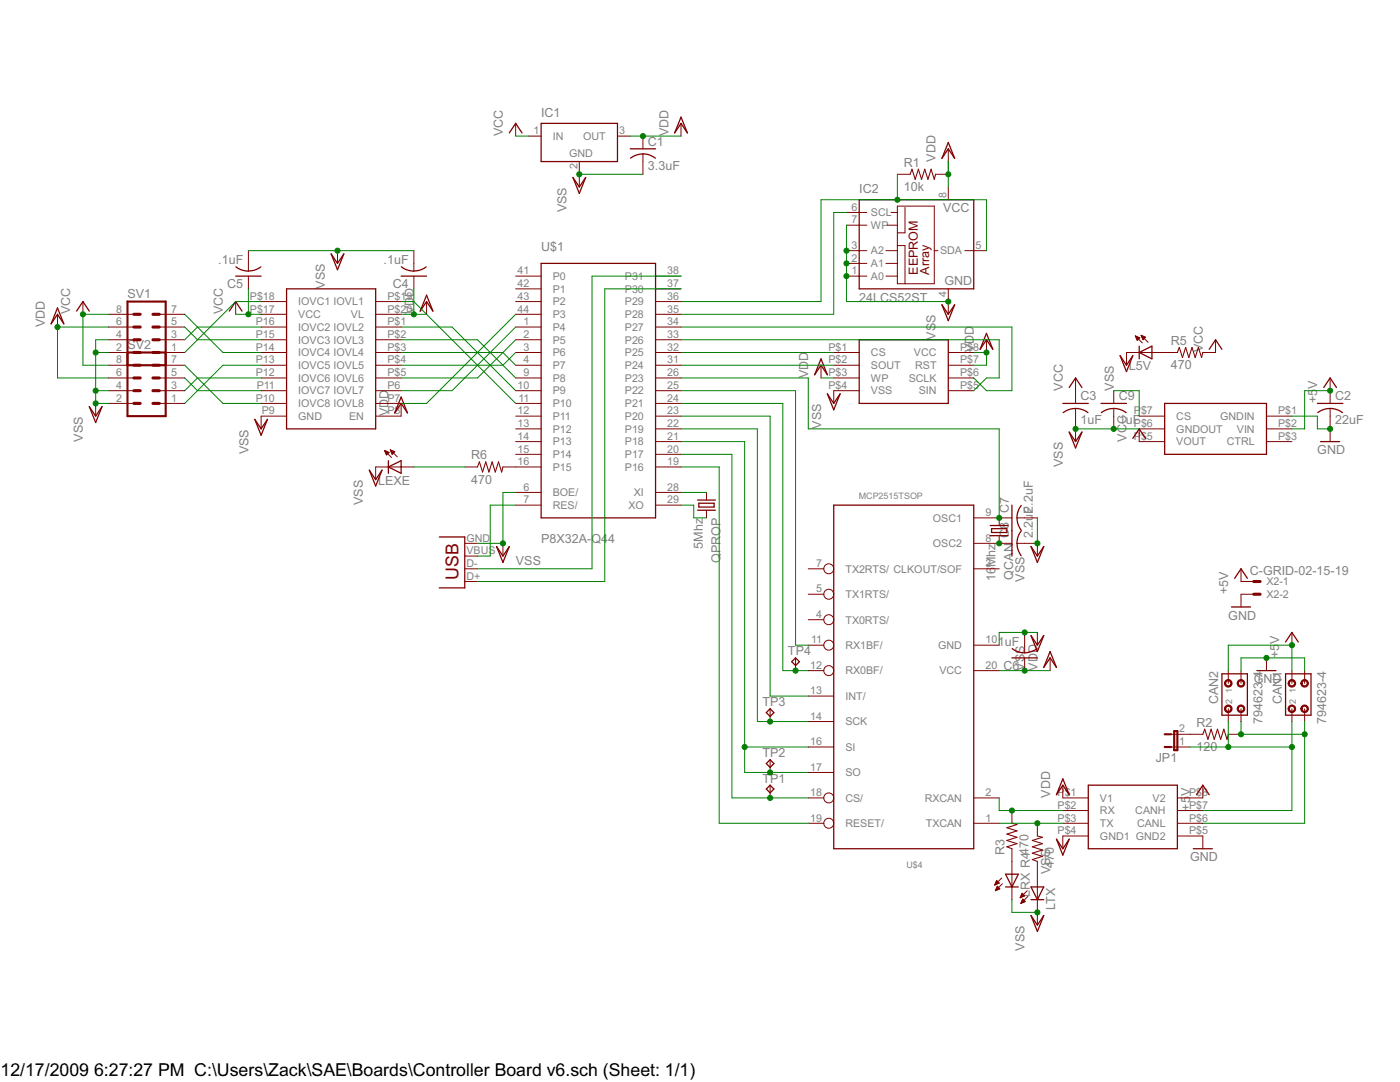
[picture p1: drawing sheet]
<svg xmlns="http://www.w3.org/2000/svg" width="279mm" height="216mm" viewBox="0 0 279 216" stroke-linecap="round" stroke-linejoin="round" font-family="sans-serif">
<g fill="#800000" stroke="#800000" stroke-width=".2">
<path d="M102.9 55.1h5.1z"/>
<path d="M102.9 57.6h5.1z"/>
<path d="M102.9 60.2h5.1z"/>
<path d="M102.9 62.7h5.1z"/>
<path d="M102.9 65.3h5.1z"/>
<path d="M102.9 67.8h5.1z"/>
<path d="M102.9 70.3h5.1z"/>
<path d="M102.9 72.9h5.1z"/>
<path d="M102.9 75.4h5.1z"/>
<path d="M102.9 78h5.1z"/>
<path d="M102.9 80.5h5.1z"/>
<path d="M102.9 83h5.1z"/>
<path d="M102.9 85.6h5.1z"/>
<path d="M102.9 88.1h5.1z"/>
<path d="M102.9 90.7h5.1z"/>
<path d="M102.9 93.2h5.1z"/>
<path d="M130.8 93.2h5.1z"/>
<path d="M130.8 90.7h5.1z"/>
<path d="M130.8 88.1h5.1z"/>
<path d="M130.8 85.6h5.1z"/>
<path d="M130.8 83h5.1z"/>
<path d="M130.8 80.5h5.1z"/>
<path d="M130.8 78h5.1z"/>
<path d="M130.8 75.4h5.1z"/>
<path d="M130.8 72.9h5.1z"/>
<path d="M130.8 70.3h5.1z"/>
<path d="M130.8 67.8h5.1z"/>
<path d="M130.8 65.3h5.1z"/>
<path d="M130.8 62.7h5.1z"/>
<path d="M130.8 60.2h5.1z"/>
<path d="M130.8 57.6h5.1z"/>
<path d="M130.8 55.1h5.1z"/>
<path d="M102.9 98.3h5.1z"/>
<path d="M102.9 100.8h5.1z"/>
<path d="M130.8 98.3h5.1z"/>
<path d="M130.8 100.8h5.1z"/>
<path d="M105.5 27.2h2.5z"/>
<path d="M123.2 27.2h2.6z"/>
<path d="M115.6 32.2v2.6z"/>
<path d="M141 101.8v1.5z"/>
<path d="M141 98.3v1.5z"/>
<path d="M115.6 34.8v2.5z"/>
<path d="M102.9 24.6v2.6z"/>
<path d="M135.9 24.6v2.6z"/>
<path d="M128.3 30.7v1.5z"/>
<path d="M128.3 27.2v2.5z"/>
<path d="M128.3 32.2v2.6z"/>
<path d="M189.3 37.3v2.6z"/>
<path d="M189.3 57.6v2.6z"/>
<path d="M168.9 42.4h2.6z"/>
<path d="M194.3 50h2.6z"/>
<path d="M168.9 55.1h2.6z"/>
<path d="M168.9 52.6h2.6z"/>
<path d="M168.9 50h2.6z"/>
<path d="M168.9 44.9h2.6z"/>
<path d="M179.1 41.1h7.4z"/>
<path d="M186.5 41.1v8.9z"/>
<path d="M186.5 50v6.6z"/>
<path d="M180.6 56.6h5.9z"/>
<path d="M179.1 56.6h1.5z"/>
<path d="M179.1 55.1v1.5z"/>
<path d="M179.1 52.6v2.5z"/>
<path d="M179.1 50v2.6z"/>
<path d="M179.1 49v1z"/>
<path d="M179.1 46.5v2.5z"/>
<path d="M179.1 44.9v1.6z"/>
<path d="M179.1 42.4v2.5z"/>
<path d="M179.1 41.1v1.3z"/>
<path d="M176.8 50h2.3z"/>
<path d="M176.8 52.6h2.3z"/>
<path d="M176.8 55.1h2.3z"/>
<path d="M171.5 50h1.5z"/>
<path d="M171.5 52.6h1.5z"/>
<path d="M171.5 55.1h1.5z"/>
<path d="M171.5 42.4h1.5z"/>
<path d="M192.6 50h1.7z"/>
<path d="M186.5 50h.7z"/>
<path d="M180.6 41.4v5.1z"/>
<path d="M180.6 49v7.6z"/>
<path d="M171.5 44.9h1.5z"/>
<path d="M177.1 44.9h2z"/>
<path d="M179.1 46.5h1.5z"/>
<path d="M177.8 42.4h1.3z"/>
<path d="M179.1 49h1.5z"/>
<path d="M189.3 60.2v2.5z"/>
<path d="M189.3 29.7v2.5z"/>
<path d="M186.7 34.8h2.6z"/>
<path d="M179.1 34.8h2.5z"/>
<path d="M92.8 116h2.5z"/>
<path d="M92.8 113.5h2.5z"/>
<path d="M92.8 111h2.5z"/>
<path d="M92.8 108.4h2.5z"/>
<path d="M100.4 108.4v2.6z"/>
<path d="M257.8 133.8v2.6z"/>
<path d="M257.8 141.4v2.6z"/>
<path d="M260.4 133.8v2.6z"/>
<path d="M260.4 141.4v2.6z"/>
<path d="M245.1 133.8v2.6z"/>
<path d="M245.1 141.4v2.6z"/>
<path d="M247.7 133.8v2.6z"/>
<path d="M247.7 141.4v2.6z"/>
<path d="M252.8 83h5z"/>
<path d="M252.8 85.6h5z"/>
<path d="M252.8 88.1h5z"/>
<path d="M227.4 88.1h5z"/>
<path d="M227.4 85.6h5z"/>
<path d="M227.4 83h5z"/>
<path d="M212.1 159.2h5.1z"/>
<path d="M212.1 161.7h5.1z"/>
<path d="M212.1 164.3h5.1z"/>
<path d="M212.1 166.8h5.1z"/>
<path d="M235 166.8h5.1z"/>
<path d="M235 164.3h5.1z"/>
<path d="M235 161.7h5.1z"/>
<path d="M235 159.2h5.1z"/>
<path d="M161.3 164.3h3.1z"/>
<path d="M161.3 159.2h3.1z"/>
<path d="M161.3 154.1h5.1z"/>
<path d="M161.3 149.1h5.1z"/>
<path d="M161.3 144h5.1z"/>
<path d="M161.3 138.9h5.1z"/>
<path d="M161.3 133.8h3.1z"/>
<path d="M161.3 128.7h3.1z"/>
<path d="M161.3 123.7h3.1z"/>
<path d="M194.3 133.8h5.1z"/>
<path d="M194.3 128.7h5.1z"/>
<path d="M194.3 164.3h5.1z"/>
<path d="M194.3 159.2h5.1z"/>
<path d="M194.3 103.3h5.1z"/>
<path d="M194.3 108.4h5.1z"/>
<path d="M194.3 113.5h5.1z"/>
<path d="M161.3 118.6h3.1z"/>
<path d="M161.3 113.5h3.1z"/>
<path d="M166.4 70.3h5.1z"/>
<path d="M166.4 72.9h5.1z"/>
<path d="M166.4 75.4h5.1z"/>
<path d="M166.4 78h5.1z"/>
<path d="M189.3 78h5z"/>
<path d="M189.3 75.4h5z"/>
<path d="M189.3 72.9h5z"/>
<path d="M189.3 70.3h5z"/>
<path d="M196.9 67.8v2.5z"/>
<path d="M166.4 78v2.5z"/>
<path d="M163.9 72.9v2.5z"/>
<path d="M265.5 81.5v1.5z"/>
<path d="M265.5 78v2.5z"/>
<path d="M265.5 83v2.6z"/>
<path d="M214.7 81.5v1.5z"/>
<path d="M214.7 78v2.5z"/>
<path d="M214.7 83v2.6z"/>
<path d="M214.7 75.4v2.6z"/>
<path d="M214.7 85.6v2.5z"/>
<path d="M199.4 106.9v1.5z"/>
<path d="M199.4 103.3v1.6z"/>
<path d="M212.1 166.8v2.6z"/>
<path d="M212.1 156.7v2.5z"/>
<path d="M240.1 166.8v2.6z"/>
<path d="M240.1 156.7v2.5z"/>
<path d="M257.8 126.2v2.5z"/>
<path d="M252.8 131.3v2.5z"/>
<path d="M265.5 85.6v2.5z"/>
<path d="M265.5 75.4v2.6z"/>
<path d="M245.1 146.5h2.6z"/>
<path d="M237.5 146.5h2.6z"/>
<path d="M235 149.1h2.5z"/>
<path d="M233.7 149.1h1.3z"/>
<path d="M235 146.5h2.5z"/>
<path d="M233.7 146.5h1.3z"/>
<path d="M209.6 131.3v2.5z"/>
<path d="M207 126.2v2.5z"/>
<path d="M31.8 70.3h5.1z"/>
<path d="M31.8 67.8h5.1z"/>
<path d="M31.8 65.3h5.1z"/>
<path d="M21.6 70.3h5.1z"/>
<path d="M21.6 67.8h5.1z"/>
<path d="M21.6 65.3h5.1z"/>
<path d="M31.8 62.7h5.1z"/>
<path d="M21.6 62.7h5.1z"/>
<path d="M31.8 80.5h5.1z"/>
<path d="M31.8 78h5.1z"/>
<path d="M31.8 75.4h5.1z"/>
<path d="M21.6 80.5h5.1z"/>
<path d="M21.6 78h5.1z"/>
<path d="M21.6 75.4h5.1z"/>
<path d="M31.8 72.9h5.1z"/>
<path d="M21.6 72.9h5.1z"/>
<path d="M19.1 80.5v2.5z"/>
<path d="M16.6 60.2v2.5z"/>
<path d="M11.5 62.7v2.6z"/>
<path d="M247.7 118.6h2.5z"/>
<path d="M247.7 116h2.5z"/>
<path d="M247.7 113.5v2.5z"/>
<path d="M247.7 118.6v2.5z"/>
<path d="M153.7 156.7v2.5z"/>
<path d="M153.7 151.6v2.5z"/>
<path d="M153.7 141.4v2.6z"/>
<path d="M158.8 131.3v2.5z"/>
<path d="M75 60.2h5.1z"/>
<path d="M75 62.7h5.1z"/>
<path d="M75 65.3h5.1z"/>
<path d="M75 67.8h5.1z"/>
<path d="M75 70.3h5.1z"/>
<path d="M75 72.9h5.1z"/>
<path d="M75 75.4h5.1z"/>
<path d="M75 78h5.1z"/>
<path d="M75 80.5h5.1z"/>
<path d="M75 83h5.1z"/>
<path d="M52.1 83h5.1z"/>
<path d="M52.1 80.5h5.1z"/>
<path d="M52.1 78h5.1z"/>
<path d="M52.1 75.4h5.1z"/>
<path d="M52.1 72.9h5.1z"/>
<path d="M52.1 70.3h5.1z"/>
<path d="M52.1 67.8h5.1z"/>
<path d="M52.1 65.3h5.1z"/>
<path d="M52.1 62.7h5.1z"/>
<path d="M52.1 60.2h5.1z"/>
<path d="M52.1 83v2.6z"/>
<path d="M85.1 60.2v2.5z"/>
<path d="M80.1 80.5v2.5z"/>
<path d="M82.6 52.6v1.5z"/>
<path d="M82.6 55.1v2.5z"/>
<path d="M82.6 50v2.6z"/>
<path d="M49.6 52.6v1.5z"/>
<path d="M49.6 55.1v2.5z"/>
<path d="M49.6 50v2.6z"/>
<path d="M67.4 50v2.6z"/>
<path d="M47 60.2v2.5z"/>
<path d="M202 177v2.5z"/>
<path d="M202 171.9v2.5z"/>
<path d="M202 174.4v2.6z"/>
<path d="M199.9 175.2l-1.4 1.4z"/>
<path d="M198.6 177.7l1.4-1.4z"/>
<path d="M198.9 175.7l-.4 .9z"/>
<path d="M198.9 175.7l.5 .5z"/>
<path d="M198.5 176.6l.9-.4z"/>
<path d="M198.6 176.5h.2z"/>
<path d="M198.6 176.3h.5z"/>
<path d="M198.7 176.2h.7z"/>
<path d="M198.7 176.1h.6z"/>
<path d="M198.8 176h.4z"/>
<path d="M198.8 175.9h.3z"/>
<path d="M199 176.8l-.4 .9z"/>
<path d="M199 176.8l.5 .6z"/>
<path d="M198.6 177.7l.9-.3z"/>
<path d="M198.7 177.7h.1z"/>
<path d="M198.7 177.5h.4z"/>
<path d="M198.8 177.4h.6z"/>
<path d="M198.8 177.3h.7z"/>
<path d="M198.9 177.2h.5z"/>
<path d="M198.9 177.1h.3z"/>
<path d="M199 177h.1z"/>
<path d="M207 179.5v2.6z"/>
<path d="M207 174.4v2.6z"/>
<path d="M207 177v2.5z"/>
<path d="M205 177.7l-1.4 1.4z"/>
<path d="M203.7 180.3l1.4-1.4z"/>
<path d="M204 178.2l-.4 .9z"/>
<path d="M204 178.2l.5 .6z"/>
<path d="M203.6 179.1l.9-.3z"/>
<path d="M203.7 179h.2z"/>
<path d="M203.7 178.9h.5z"/>
<path d="M203.8 178.8h.7z"/>
<path d="M203.8 178.6h.6z"/>
<path d="M203.9 178.5h.4z"/>
<path d="M203.9 178.4h.2z"/>
<path d="M204.1 179.4l-.4 .9z"/>
<path d="M204.1 179.4l.5 .5z"/>
<path d="M203.7 180.3l.9-.4z"/>
<path d="M203.8 180.2h.1z"/>
<path d="M203.8 180.1h.4z"/>
<path d="M203.9 180h.6z"/>
<path d="M203.9 179.9h.7z"/>
<path d="M204 179.7h.4z"/>
<path d="M204 179.6h.3z"/>
<path d="M204.1 179.5h.1z"/>
<path d="M202 161.7v2.6z"/>
<path d="M202 169.4v2.5z"/>
<path d="M207 164.3v2.5z"/>
<path d="M207 171.9v2.5z"/>
<path d="M207 182.1v2.5z"/>
<path d="M224.8 70.3h2.6z"/>
<path d="M229.9 70.3h2.5z"/>
<path d="M227.4 70.3h2.5z"/>
<path d="M227.7 66.9l1.4 1.4z"/>
<path d="M226.6 67l1.4 1.4z"/>
<path d="M227.7 66.9l.9 .4z"/>
<path d="M228.6 67.3l-.5 .5z"/>
<path d="M227.7 66.9l.4 .9z"/>
<path d="M228.1 67.7h.1z"/>
<path d="M228 67.6h.3z"/>
<path d="M228 67.5h.4z"/>
<path d="M227.9 67.4h.6z"/>
<path d="M227.9 67.2h.6z"/>
<path d="M227.8 67.1h.4z"/>
<path d="M227.8 67h.1z"/>
<path d="M226.6 67l.9 .4z"/>
<path d="M227 67.9l.5-.5z"/>
<path d="M226.6 67l.4 .9z"/>
<path d="M226.9 67.8h.1z"/>
<path d="M226.9 67.7h.3z"/>
<path d="M226.8 67.6h.5z"/>
<path d="M226.8 67.5h.6z"/>
<path d="M226.7 67.4h.7z"/>
<path d="M226.7 67.2h.4z"/>
<path d="M226.6 67.1h.2z"/>
<path d="M240.1 70.3h2.5z"/>
<path d="M232.4 70.3h2.6z"/>
<path d="M224.8 70.3v2.6z"/>
<path d="M75 93.2h2.5z"/>
<path d="M80.1 93.2h2.5z"/>
<path d="M77.5 93.2h2.6z"/>
<path d="M77.9 89.8l1.4 1.4z"/>
<path d="M76.8 89.9l1.3 1.4z"/>
<path d="M77.9 89.8l.9 .3z"/>
<path d="M78.8 90.1l-.5 .6z"/>
<path d="M77.9 89.8l.4 .9z"/>
<path d="M78.2 90.5h.2z"/>
<path d="M78.2 90.4h.3z"/>
<path d="M78.1 90.3h.6z"/>
<path d="M78.1 90.1h.7z"/>
<path d="M78 90h.5z"/>
<path d="M78 89.9h.2z"/>
<path d="M76.8 89.9l.8 .4z"/>
<path d="M77.1 90.8l.5-.5z"/>
<path d="M76.8 89.9l.3 .9z"/>
<path d="M77.1 90.6h.2z"/>
<path d="M77 90.5h.4z"/>
<path d="M77 90.4h.5z"/>
<path d="M76.9 90.3h.7z"/>
<path d="M76.9 90.1h.5z"/>
<path d="M76.8 90h.3z"/>
<path d="M100.4 93.2h2.5z"/>
<path d="M92.8 93.2h2.5z"/>
<path d="M75 93.2v2.5z"/>
<path d="M204.5 128.7v1.6z"/>
<path d="M204.5 131.3v2.5z"/>
<path d="M204.5 126.2v2.5z"/>
<path d="M203 103.3h1.5z"/>
<path d="M199.4 103.3h2.6z"/>
<path d="M204.5 103.3h2.5z"/>
<path d="M203 108.4h1.5z"/>
<path d="M199.4 108.4h2.6z"/>
<path d="M204.5 108.4h2.5z"/>
<path d="M207 108.4v2.6z"/>
<path d="M222.3 81.5v1.5z"/>
<path d="M222.3 78v2.5z"/>
<path d="M222.3 83v2.6z"/>
<path d="M227.4 85.6v2.5z"/>
<path d="M242.6 67.8v2.5z"/>
<path d="M257.2 135.9a.75 .75 0 0 1 1.2 0 .75 .75 0 0 1-.4 1.2 .75 .75 0 0 1-.9-.7h.2a.51 .51 0 0 1 .8-.5 .51 .51 0 0 1 .1 .9 .51 .51 0 0 1-.9-.3v-.1h-.2z" fill-rule="evenodd"/>
<path d="M259.8 135.9a.75 .75 0 0 1 1.2 0 .75 .75 0 0 1-.4 1.2 .75 .75 0 0 1-1-.7h.3a.51 .51 0 0 1 .7-.5 .51 .51 0 0 1 .1 .9 .51 .51 0 0 1-.8-.3v-.1h-.3z" fill-rule="evenodd"/>
<path d="M257.2 140.9a.75 .75 0 0 1 1.2 .1 .75 .75 0 0 1-.4 1.1 .75 .75 0 0 1-.9-.7h.2a.51 .51 0 0 1 .8-.4 .51 .51 0 0 1 .1 .8 .51 .51 0 0 1-.9-.2v-.2h-.2z" fill-rule="evenodd"/>
<path d="M259.8 140.9a.75 .75 0 0 1 1.2 .1 .75 .75 0 0 1-.4 1.1 .75 .75 0 0 1-1-.7h.3a.51 .51 0 0 1 .7-.4 .51 .51 0 0 1 .1 .8 .51 .51 0 0 1-.8-.2v-.2h-.3z" fill-rule="evenodd"/>
<path d="M244.5 135.9a.76 .76 0 0 1 1.3 0 .76 .76 0 0 1-.4 1.2 .76 .76 0 0 1-1-.7h.2a.51 .51 0 0 1 .8-.5 .51 .51 0 0 1 .1 .9 .51 .51 0 0 1-.9-.3v-.1h-.2z" fill-rule="evenodd"/>
<path d="M247.1 135.9a.75 .75 0 0 1 1.2 0 .75 .75 0 0 1-.4 1.2 .75 .75 0 0 1-1-.7h.3a.51 .51 0 0 1 .7-.5 .51 .51 0 0 1 .1 .9 .51 .51 0 0 1-.8-.3v-.1h-.3z" fill-rule="evenodd"/>
<path d="M244.5 140.9a.76 .76 0 0 1 1.3 .1 .76 .76 0 0 1-.4 1.2 .76 .76 0 0 1-1-.8h.2a.51 .51 0 0 1 .8-.4 .51 .51 0 0 1 .1 .8 .51 .51 0 0 1-.9-.2v-.2h-.2z" fill-rule="evenodd"/>
<path d="M247.1 140.9a.75 .75 0 0 1 1.2 .1 .75 .75 0 0 1-.4 1.1 .75 .75 0 0 1-1-.7h.3a.51 .51 0 0 1 .7-.4 .51 .51 0 0 1 .1 .8 .51 .51 0 0 1-.8-.2v-.2h-.3z" fill-rule="evenodd"/>
</g>
<g fill="#800000" stroke="#800000" stroke-width=".25">
<path d="M108 52.6v50.7z"/>
<path d="M108 103.3h22.8z"/>
<path d="M130.8 52.6v50.7z"/>
<path d="M108 52.6h22.8z"/>
<path d="M108 24.6h15.2z"/>
<path d="M123.2 24.6v7.6z"/>
<path d="M108 32.2h15.2z"/>
<path d="M108 24.6v7.6z"/>
<path d="M139.5 100.4h3z"/>
<path d="M139.5 100.4v.8z"/>
<path d="M139.5 101.2h3z"/>
<path d="M142.5 100.4v.8z"/>
<path d="M139.2 101.8h3.6z"/>
<path d="M139.2 99.8h3.6z"/>
<path d="M114.3 35.4l1.3 1.9z"/>
<path d="M116.9 35.4l-1.3 1.9z"/>
<path d="M116.9 35.4l-1.3 3.2z"/>
<path d="M114.3 35.4l1.3 3.2z"/>
<path d="M102.9 24.6l1.3 1.9z"/>
<path d="M102.9 24.6l-1.3 1.9z"/>
<path d="M135.9 24.6l1.3 1.9z"/>
<path d="M135.9 24.6l-1.3 1.9z"/>
<path d="M135.9 23.4l-1.3 3.1z"/>
<path d="M135.9 23.4l1.3 3.1z"/>
<path d="M125.8 29.7h5z"/>
<path d="M171.5 39.9h22.8z"/>
<path d="M194.3 39.9v10.1z"/>
<path d="M194.3 50v7.6z"/>
<path d="M171.5 57.6h22.8z"/>
<path d="M171.5 55.1v2.5z"/>
<path d="M171.5 52.6v2.5z"/>
<path d="M171.5 50v2.6z"/>
<path d="M171.5 44.9v5.1z"/>
<path d="M171.5 42.4v2.5z"/>
<path d="M171.5 39.9v2.5z"/>
<path d="M188 60.8l1.3 1.9z"/>
<path d="M190.5 60.8l-1.2 1.9z"/>
<path d="M190.5 60.8l-1.2 3.2z"/>
<path d="M188 60.8l1.3 3.2z"/>
<path d="M189.3 29.7l1.2 1.9z"/>
<path d="M189.3 29.7l-1.3 1.9z"/>
<path d="M189.3 28.4l-1.3 3.2z"/>
<path d="M189.3 28.4l1.2 3.2z"/>
<path d="M87.7 117.3h5.1z"/>
<path d="M92.8 107.1v10.2z"/>
<path d="M87.7 107.1h5.1z"/>
<path d="M99.1 109.1l1.3 1.9z"/>
<path d="M101.6 109.1l-1.2 1.9z"/>
<path d="M101.6 109.1l-1.2 3.1z"/>
<path d="M99.1 109.1l1.3 3.1z"/>
<path d="M256.6 134.5v8.2z"/>
<path d="M256.6 134.5h5z"/>
<path d="M261.6 134.5v8.2z"/>
<path d="M256.6 142.7h5z"/>
<path d="M243.9 134.5v8.2z"/>
<path d="M243.9 134.5h5z"/>
<path d="M248.9 134.5v8.2z"/>
<path d="M243.9 142.7h5z"/>
<path d="M252.8 80.5v10.2z"/>
<path d="M232.4 90.7h20.4z"/>
<path d="M232.4 80.5v10.2z"/>
<path d="M232.4 80.5h20.4z"/>
<path d="M217.2 156.7v12.7z"/>
<path d="M217.2 169.4h17.8z"/>
<path d="M235 156.7v12.7z"/>
<path d="M217.2 156.7h17.8z"/>
<path d="M194.3 100.8v68.6z"/>
<path d="M166.4 100.8h27.9z"/>
<path d="M166.4 100.8v68.6z"/>
<path d="M166.4 169.4h27.9z"/>
<path d="M171.5 67.8v12.7z"/>
<path d="M171.5 80.5h17.8z"/>
<path d="M189.3 67.8v12.7z"/>
<path d="M171.5 67.8h17.8z"/>
<path d="M196.9 67.8l1.2 1.9z"/>
<path d="M196.9 67.8l-1.3 1.9z"/>
<path d="M196.9 66.5l-1.3 3.2z"/>
<path d="M196.9 66.5l1.2 3.2z"/>
<path d="M165.1 78.6l1.3 1.9z"/>
<path d="M167.7 78.6l-1.3 1.9z"/>
<path d="M167.7 78.6l-1.3 3.2z"/>
<path d="M165.1 78.6l1.3 3.2z"/>
<path d="M163.9 72.9l1.2 1.9z"/>
<path d="M163.9 72.9l-1.3 1.9z"/>
<path d="M163.9 71.6l-1.3 3.2z"/>
<path d="M163.9 71.6l1.2 3.2z"/>
<path d="M262.9 80.5h5.1z"/>
<path d="M212.1 80.5h5.1z"/>
<path d="M214.7 75.4l1.2 1.9z"/>
<path d="M214.7 75.4l-1.3 1.9z"/>
<path d="M213.4 86.2l1.3 1.9z"/>
<path d="M215.9 86.2l-1.2 1.9z"/>
<path d="M215.9 86.2l-1.2 3.2z"/>
<path d="M213.4 86.2l1.3 3.2z"/>
<path d="M197.9 105.5h3z"/>
<path d="M197.9 105.5v.8z"/>
<path d="M197.9 106.3h3z"/>
<path d="M200.9 105.5v.8z"/>
<path d="M197.6 106.9h3.6z"/>
<path d="M197.6 104.9h3.6z"/>
<path d="M210.8 167.4l1.3 2z"/>
<path d="M213.4 167.4l-1.3 2z"/>
<path d="M213.4 167.4l-1.3 3.2z"/>
<path d="M210.8 167.4l1.3 3.2z"/>
<path d="M212.1 156.7l1.3 1.9z"/>
<path d="M212.1 156.7l-1.3 1.9z"/>
<path d="M212.1 155.4l-1.3 3.2z"/>
<path d="M212.1 155.4l1.3 3.2z"/>
<path d="M238.1 169.4h3.9z"/>
<path d="M240.1 156.7l1.2 1.9z"/>
<path d="M240.1 156.7l-1.3 1.9z"/>
<path d="M257.8 126.2l1.3 1.9z"/>
<path d="M257.8 126.2l-1.2 1.9z"/>
<path d="M250.8 133.8h3.9z"/>
<path d="M263.5 88.1h3.9z"/>
<path d="M265.5 75.4l1.2 1.9z"/>
<path d="M265.5 75.4l-1.3 1.9z"/>
<path d="M209.6 131.3l1.2 1.9z"/>
<path d="M209.6 131.3l-1.3 1.9z"/>
<path d="M209.6 130l-1.3 3.2z"/>
<path d="M209.6 130l1.2 3.2z"/>
<path d="M205.8 126.8l1.2 1.9z"/>
<path d="M208.3 126.8l-1.3 1.9z"/>
<path d="M208.3 126.8l-1.3 3.2z"/>
<path d="M205.8 126.8l1.2 3.2z"/>
<path d="M17.8 81.1l1.3 1.9z"/>
<path d="M20.4 81.1l-1.3 1.9z"/>
<path d="M20.4 81.1l-1.3 3.2z"/>
<path d="M17.8 81.1l1.3 3.2z"/>
<path d="M16.6 60.2l1.2 1.9z"/>
<path d="M16.6 60.2l-1.3 1.9z"/>
<path d="M11.5 62.7l1.2 1.9z"/>
<path d="M11.5 62.7l-1.3 1.9z"/>
<path d="M11.5 61.4l-1.3 3.2z"/>
<path d="M11.5 61.4l1.2 3.2z"/>
<path d="M247.7 113.5l1.2 1.9z"/>
<path d="M247.7 113.5l-1.3 1.9z"/>
<path d="M245.8 121.1h3.8z"/>
<path d="M152.9 157.4l.8-.7z"/>
<path d="M153.7 156.7l.8 .7z"/>
<path d="M154.5 157.4l-.8 .8z"/>
<path d="M152.9 157.4l.8 .8z"/>
<path d="M152.9 152.4l.8-.8z"/>
<path d="M153.7 151.6l.8 .8z"/>
<path d="M154.5 152.4l-.8 .7z"/>
<path d="M152.9 152.4l.8 .7z"/>
<path d="M152.9 142.2l.8-.8z"/>
<path d="M153.7 141.4l.8 .8z"/>
<path d="M153.7 143l.8-.8z"/>
<path d="M152.9 142.2l.8 .8z"/>
<path d="M158 132l.8-.7z"/>
<path d="M158.8 131.3l.7 .7z"/>
<path d="M158.8 132.8l.7-.8z"/>
<path d="M158 132l.8 .8z"/>
<path d="M75 57.6v28z"/>
<path d="M57.2 85.6h17.8z"/>
<path d="M57.2 57.6v28z"/>
<path d="M57.2 57.6h17.8z"/>
<path d="M50.8 83.7l1.3 1.9z"/>
<path d="M53.4 83.7l-1.3 1.9z"/>
<path d="M53.4 83.7l-1.3 3.1z"/>
<path d="M50.8 83.7l1.3 3.1z"/>
<path d="M85.1 60.2l1.3 1.9z"/>
<path d="M85.1 60.2l-1.2 1.9z"/>
<path d="M85.1 58.9l-1.2 3.2z"/>
<path d="M85.1 58.9l1.3 3.2z"/>
<path d="M80.1 80.5l1.2 1.9z"/>
<path d="M80.1 80.5l-1.3 1.9z"/>
<path d="M80.1 79.2l-1.3 3.2z"/>
<path d="M80.1 79.2l1.2 3.2z"/>
<path d="M80.1 55.1h5z"/>
<path d="M47 55.1h5.1z"/>
<path d="M66.1 50.7l1.3 1.9z"/>
<path d="M68.6 50.7l-1.2 1.9z"/>
<path d="M68.6 50.7l-1.2 3.1z"/>
<path d="M66.1 50.7l1.3 3.1z"/>
<path d="M47 60.2l1.3 1.9z"/>
<path d="M47 60.2l-1.2 1.9z"/>
<path d="M203.2 174.4l-1.2 2.6z"/>
<path d="M200.7 174.4l1.3 2.6z"/>
<path d="M202 177h1.2z"/>
<path d="M200.7 177h1.3z"/>
<path d="M202 174.4h1.2z"/>
<path d="M200.7 174.4h1.3z"/>
<path d="M208.3 177l-1.3 2.5z"/>
<path d="M205.8 177l1.2 2.5z"/>
<path d="M207 179.5h1.3z"/>
<path d="M205.8 179.5h1.2z"/>
<path d="M207 177h1.3z"/>
<path d="M205.8 177h1.2z"/>
<path d="M205.8 182.7l1.2 1.9z"/>
<path d="M208.3 182.7l-1.3 1.9z"/>
<path d="M208.3 182.7l-1.3 3.2z"/>
<path d="M205.8 182.7l1.2 3.2z"/>
<path d="M227.4 70.3l2.5 1.3z"/>
<path d="M227.4 70.3l2.5-1.2z"/>
<path d="M227.4 70.3v1.3z"/>
<path d="M227.4 69.1v1.2z"/>
<path d="M229.9 70.3v1.3z"/>
<path d="M229.9 69.1v1.2z"/>
<path d="M223.5 71l1.3 1.9z"/>
<path d="M226.1 71l-1.3 1.9z"/>
<path d="M226.1 71l-1.3 3.1z"/>
<path d="M223.5 71l1.3 3.1z"/>
<path d="M77.5 93.2l2.6 1.2z"/>
<path d="M77.5 93.2l2.6-1.3z"/>
<path d="M77.5 93.2v1.2z"/>
<path d="M77.5 91.9v1.3z"/>
<path d="M80.1 93.2v1.2z"/>
<path d="M80.1 91.9v1.3z"/>
<path d="M73.7 93.8l1.3 1.9z"/>
<path d="M76.2 93.8l-1.2 1.9z"/>
<path d="M76.2 93.8l-1.2 3.2z"/>
<path d="M73.7 93.8l1.3 3.2z"/>
<path d="M202 131.3h5z"/>
<path d="M202 100.8v5.1z"/>
<path d="M202 105.9v5.1z"/>
<path d="M205.8 109.1l1.2 1.9z"/>
<path d="M208.3 109.1l-1.3 1.9z"/>
<path d="M208.3 109.1l-1.3 3.1z"/>
<path d="M205.8 109.1l1.2 3.1z"/>
<path d="M219.7 80.5h5.1z"/>
<path d="M227.4 85.6l1.2 1.9z"/>
<path d="M227.4 85.6l-1.3 1.9z"/>
<path d="M242.6 67.8l1.3 1.9z"/>
<path d="M242.6 67.8l-1.3 1.9z"/>
</g>
<path d="M125.8 31.6a4 4 0 0 1 5 0M47.1 53.2a4 4 0 0 0 4.9 .1M80.1 53.2a4 4 0 0 0 4.9 .1M214.7 81.5l1.5 .3 .9 .5M214.7 81.5l-1.1 .1-1.4 .7M222.3 81.5l1.5 .3 .9 .5M222.3 81.5l-1.1 .1-1.4 .7M265.5 81.5l1.5 .3 .9 .5M265.5 81.5l-1.6 .3-.9 .5M203.8 100.9a4 4 0 0 0 0 4.9M203.8 105.9a4 4 0 0 0 0 5M202 129.4a4 4 0 0 0 5 0" fill="none" stroke="#800000" stroke-width=".25"/>
<g fill="#800000" stroke="#800000" stroke-width=".21">
<path d="M182 33.8l-.4 1z"/>
<path d="M182 33.8l.6 2z"/>
<path d="M183.3 33.8l-.7 2z"/>
<path d="M183.3 33.8l.6 2z"/>
<path d="M184.6 33.8l-.7 2z"/>
<path d="M184.6 33.8l.6 2z"/>
<path d="M185.8 33.8l-.6 2z"/>
<path d="M185.8 33.8l.7 2z"/>
<path d="M186.7 34.8l-.2 1z"/>
<path d="M240.4 145.5l-.3 1z"/>
<path d="M240.4 145.5l.7 2z"/>
<path d="M241.7 145.5l-.6 2z"/>
<path d="M241.7 145.5l.6 2z"/>
<path d="M243 145.5l-.7 2z"/>
<path d="M243 145.5l.6 2z"/>
<path d="M244.2 145.5l-.6 2z"/>
<path d="M244.2 145.5l.7 2z"/>
<path d="M245.1 146.5l-.2 1z"/>
<path d="M200.9 169l1.1 .4z"/>
<path d="M200.9 169l2.1-.7z"/>
<path d="M200.9 167.7l2.1 .6z"/>
<path d="M200.9 167.7l2.1-.6z"/>
<path d="M200.9 166.4l2.1 .7z"/>
<path d="M200.9 166.4l2.1-.6z"/>
<path d="M200.9 165.2l2.1 .6z"/>
<path d="M200.9 165.2l2.1-.7z"/>
<path d="M202 164.3l1 .2z"/>
<path d="M206 171.5l1 .4z"/>
<path d="M206 171.5l2-.6z"/>
<path d="M206 170.2l2 .7z"/>
<path d="M206 170.2l2-.6z"/>
<path d="M206 169l2 .6z"/>
<path d="M206 169l2-.7z"/>
<path d="M206 167.7l2 .6z"/>
<path d="M206 167.7l2-.6z"/>
<path d="M207 166.8l1 .3z"/>
<path d="M235.4 69.3l-.4 1z"/>
<path d="M235.4 69.3l.6 2.1z"/>
<path d="M236.6 69.3l-.6 2.1z"/>
<path d="M236.6 69.3l.7 2.1z"/>
<path d="M237.9 69.3l-.6 2.1z"/>
<path d="M237.9 69.3l.6 2.1z"/>
<path d="M239.2 69.3l-.7 2.1z"/>
<path d="M239.2 69.3l.6 2.1z"/>
<path d="M240.1 70.3l-.3 1.1z"/>
<path d="M95.7 92.2l-.4 1z"/>
<path d="M95.7 92.2l.6 2z"/>
<path d="M96.9 92.2l-.6 2z"/>
<path d="M96.9 92.2l.7 2z"/>
<path d="M98.2 92.2l-.6 2z"/>
<path d="M98.2 92.2l.6 2z"/>
<path d="M99.5 92.2l-.7 2z"/>
<path d="M99.5 92.2l.6 2z"/>
<path d="M100.4 93.2l-.3 1z"/>
</g>
<g fill="none" stroke="#800000" stroke-width=".2">
<circle cx="165.4" cy="118.6" r=".99"/>
<circle cx="165.4" cy="113.5" r=".99"/>
<circle cx="165.4" cy="133.8" r=".99"/>
<circle cx="165.4" cy="128.7" r=".99"/>
<circle cx="165.4" cy="123.7" r=".99"/>
<circle cx="165.4" cy="159.2" r=".99"/>
<circle cx="165.4" cy="164.3" r=".99"/>
</g>
<g fill="#800000" stroke="#800000" stroke-width=".42">
<path d="M232.4 149.1h1.3z"/>
<path d="M232.4 146.5h1.3z"/>
<path d="M235 145.9v3.8z"/>
<path d="M234.3 145.9h.7z"/>
<path d="M234.3 145.9v3.8z"/>
<path d="M234.3 149.7h.7z"/>
<path d="M25.4 72.9h7.7z"/>
<path d="M25.4 60.2v12.7z"/>
<path d="M33.1 60.2v12.7z"/>
<path d="M25.4 60.2h7.7z"/>
<path d="M25.4 83h7.7z"/>
<path d="M25.4 70.3v12.7z"/>
<path d="M33.1 70.3v12.7z"/>
<path d="M25.4 70.3h7.7z"/>
</g>
<g fill="#800000" stroke="#800000" stroke-width=".61">
<path d="M30.5 65.3h1.3z"/>
<path d="M30.5 67.8h1.3z"/>
<path d="M30.5 70.3h1.3z"/>
<path d="M26.7 65.3h1.3z"/>
<path d="M26.7 67.8h1.3z"/>
<path d="M26.7 70.3h1.3z"/>
<path d="M30.5 62.7h1.3z"/>
<path d="M26.7 62.7h1.3z"/>
<path d="M30.5 75.4h1.3z"/>
<path d="M30.5 78h1.3z"/>
<path d="M30.5 80.5h1.3z"/>
<path d="M26.7 75.4h1.3z"/>
<path d="M26.7 78h1.3z"/>
<path d="M26.7 80.5h1.3z"/>
<path d="M30.5 72.9h1.3z"/>
<path d="M26.7 72.9h1.3z"/>
<path d="M250.2 118.6h1.3z"/>
<path d="M250.2 116h1.3z"/>
</g>
<g fill="#008000" stroke="#008000" stroke-width=".2">
<path d="M135.9 98.3h5.1z"/>
<path d="M135.9 100.8h2.6z"/>
<path d="M138.5 100.8v2.5z"/>
<path d="M138.5 103.3h2.5z"/>
<path d="M115.6 34.8h12.7z"/>
<path d="M168.9 50v2.6z"/>
<path d="M168.9 52.6v2.5z"/>
<path d="M168.9 55.1v5.1z"/>
<path d="M168.9 60.2h20.4z"/>
<path d="M168.9 44.9v5.1z"/>
<path d="M95.3 108.4h5.1z"/>
<path d="M100.4 98.3v10.1z"/>
<path d="M100.4 98.3h2.5z"/>
<path d="M222.3 85.6h5.1z"/>
<path d="M214.7 85.6h7.6z"/>
<path d="M19.1 80.5h2.5z"/>
<path d="M19.1 78v2.5z"/>
<path d="M19.1 70.3v7.7z"/>
<path d="M19.1 70.3h2.5z"/>
<path d="M19.1 67.8h2.5z"/>
<path d="M19.1 67.8v2.5z"/>
<path d="M19.1 78h2.5z"/>
<path d="M49.6 50h17.8z"/>
<path d="M67.4 50h15.2z"/>
<path d="M202 182.1h5z"/>
<path d="M202 179.5v2.6z"/>
<path d="M204.5 126.2h2.5z"/>
<path d="M199.4 126.2h5.1z"/>
<path d="M199.4 126.2v2.5z"/>
<path d="M207 103.3v5.1z"/>
<path d="M102.9 27.2h2.6z"/>
<path d="M16.6 62.7h5z"/>
<path d="M16.6 62.7v10.2z"/>
<path d="M16.6 72.9h5z"/>
<path d="M47 62.7h2.6z"/>
<path d="M49.6 62.7h2.5z"/>
<path d="M49.6 57.6v5.1z"/>
<path d="M128.3 27.2h7.6z"/>
<path d="M125.8 27.2h2.5z"/>
<path d="M189.3 32.2v5.1z"/>
<path d="M189.3 32.2v2.6z"/>
<path d="M194.3 70.3h2.6z"/>
<path d="M194.3 72.9h2.6z"/>
<path d="M196.9 70.3v2.6z"/>
<path d="M163.9 75.4h2.5z"/>
<path d="M204.5 133.8h5.1z"/>
<path d="M199.4 133.8h5.1z"/>
<path d="M11.5 65.3h10.1z"/>
<path d="M11.5 65.3v10.1z"/>
<path d="M11.5 75.4h10.1z"/>
<path d="M82.6 62.7h2.5z"/>
<path d="M80.1 62.7h2.5z"/>
<path d="M82.6 57.6v5.1z"/>
<path d="M196.9 39.9v10.1z"/>
<path d="M179.1 39.9h17.8z"/>
<path d="M179.1 34.8v5.1z"/>
<path d="M163.9 39.9h15.2z"/>
<path d="M163.9 39.9v20.3z"/>
<path d="M135.9 60.2h28z"/>
<path d="M95.3 111h2.5z"/>
<path d="M97.8 100.8v10.2z"/>
<path d="M97.8 100.8h5.1z"/>
<path d="M95.3 113.5h22.9z"/>
<path d="M118.2 55.1v58.4z"/>
<path d="M118.2 55.1h17.7z"/>
<path d="M95.3 116h25.4z"/>
<path d="M120.7 57.6v58.4z"/>
<path d="M120.7 57.6h15.2z"/>
<path d="M260.4 144v2.5z"/>
<path d="M247.7 146.5h12.7z"/>
<path d="M247.7 144v2.5z"/>
<path d="M240.1 164.3h20.3z"/>
<path d="M260.4 146.5v17.8z"/>
<path d="M257.8 144v5.1z"/>
<path d="M245.1 149.1h12.7z"/>
<path d="M245.1 144v5.1z"/>
<path d="M240.1 161.7h17.7z"/>
<path d="M257.8 149.1v12.6z"/>
<path d="M237.5 149.1h7.6z"/>
<path d="M166.4 42.4h2.5z"/>
<path d="M166.4 42.4v20.3z"/>
<path d="M135.9 62.7h30.5z"/>
<path d="M199.4 67.8v7.6z"/>
<path d="M135.9 67.8h63.5z"/>
<path d="M196.9 75.4h2.5z"/>
<path d="M196.9 75.4l-2.6 2.6z"/>
<path d="M202 65.3v12.7z"/>
<path d="M135.9 65.3h66.1z"/>
<path d="M196.9 78h5.1z"/>
<path d="M194.3 75.4l2.6 2.6z"/>
<path d="M135.9 70.3h30.5z"/>
<path d="M135.9 72.9h30.5z"/>
<path d="M135.9 75.4h25.4z"/>
<path d="M161.3 75.4v10.2z"/>
<path d="M161.3 85.6h38.1z"/>
<path d="M199.4 85.6v17.7z"/>
<path d="M199.4 159.2v2.5z"/>
<path d="M199.4 161.7h2.6z"/>
<path d="M202 161.7h10.1z"/>
<path d="M207 164.3h5.1z"/>
<path d="M199.4 164.3h7.6z"/>
<path d="M260.4 131.3v2.5z"/>
<path d="M252.8 131.3h7.6z"/>
<path d="M247.7 131.3h5.1z"/>
<path d="M247.7 131.3v2.5z"/>
<path d="M257.8 83h5.1z"/>
<path d="M262.9 83v2.6z"/>
<path d="M262.9 85.6h2.6z"/>
<path d="M257.8 128.7v5.1z"/>
<path d="M245.1 128.7v5.1z"/>
<path d="M245.1 128.7h12.7z"/>
<path d="M260.4 78h5.1z"/>
<path d="M260.4 78v7.6z"/>
<path d="M257.8 85.6h2.6z"/>
<path d="M158.8 128.7h2.5z"/>
<path d="M158.8 78v50.7z"/>
<path d="M135.9 78h22.9z"/>
<path d="M158.8 133.8h2.5z"/>
<path d="M156.2 133.8h2.6z"/>
<path d="M156.2 80.5v53.3z"/>
<path d="M135.9 80.5h20.3z"/>
<path d="M153.7 138.9h7.6z"/>
<path d="M153.7 83v55.9z"/>
<path d="M135.9 83h17.8z"/>
<path d="M153.7 144h7.6z"/>
<path d="M151.2 144h2.5z"/>
<path d="M151.2 85.6v58.4z"/>
<path d="M135.9 85.6h15.3z"/>
<path d="M148.6 149.1h12.7z"/>
<path d="M153.7 154.1h7.6z"/>
<path d="M148.6 154.1h5.1z"/>
<path d="M148.6 149.1v5z"/>
<path d="M148.6 88.1v61z"/>
<path d="M135.9 88.1h12.7z"/>
<path d="M153.7 159.2h7.6z"/>
<path d="M146.1 159.2h7.6z"/>
<path d="M146.1 90.7v68.5z"/>
<path d="M135.9 90.7h10.2z"/>
<path d="M143.5 164.3h17.8z"/>
<path d="M143.5 93.2v71.1z"/>
<path d="M135.9 93.2h7.6z"/>
<path d="M82.6 93.2h10.2z"/>
<path d="M80.1 60.2h2.5z"/>
<path d="M82.6 60.2l20.3 20.3z"/>
<path d="M80.1 65.3h10.1z"/>
<path d="M90.2 65.3l12.7 12.7z"/>
<path d="M80.1 67.8h15.2z"/>
<path d="M95.3 67.8l7.6 7.6z"/>
<path d="M80.1 70.3h20.3z"/>
<path d="M100.4 70.3l2.5 2.6z"/>
<path d="M80.1 72.9h20.3z"/>
<path d="M100.4 72.9l2.5-2.6z"/>
<path d="M80.1 75.4h15.2z"/>
<path d="M95.3 75.4l7.6-7.6z"/>
<path d="M80.1 78h10.1z"/>
<path d="M90.2 78l12.7-12.7z"/>
<path d="M80.1 80.5h5z"/>
<path d="M85.1 80.5l17.8-17.8z"/>
<path d="M44.5 80.5h7.6z"/>
<path d="M36.9 72.9l7.6 7.6z"/>
<path d="M39.4 78h12.7z"/>
<path d="M36.9 75.4l2.5 2.6z"/>
<path d="M39.4 75.4h12.7z"/>
<path d="M39.4 75.4l-2.5 2.6z"/>
<path d="M44.5 72.9h7.6z"/>
<path d="M44.5 72.9l-7.6 7.6z"/>
<path d="M44.5 70.3h7.6z"/>
<path d="M36.9 62.7l7.6 7.6z"/>
<path d="M47 60.2h5.1z"/>
<path d="M47 60.2l-10.1 10.1z"/>
<path d="M39.4 65.3h12.7z"/>
<path d="M39.4 65.3l-2.5 2.5z"/>
<path d="M39.4 67.8h12.7z"/>
<path d="M36.9 65.3l2.5 2.5z"/>
<path d="M227.4 78v5z"/>
<path d="M222.3 78h5.1z"/>
<circle cx="115.6" cy="34.8" r=".51"/>
<circle cx="168.9" cy="55.1" r=".51"/>
<circle cx="168.9" cy="52.6" r=".51"/>
<circle cx="189.3" cy="60.2" r=".51"/>
<circle cx="168.9" cy="50" r=".51"/>
<circle cx="100.4" cy="108.4" r=".51"/>
<circle cx="214.7" cy="85.6" r=".51"/>
<circle cx="222.3" cy="85.6" r=".51"/>
<circle cx="19.1" cy="80.5" r=".51"/>
<circle cx="19.1" cy="78" r=".51"/>
<circle cx="19.1" cy="70.3" r=".51"/>
<circle cx="67.4" cy="50" r=".51"/>
<circle cx="207" cy="182.1" r=".51"/>
<circle cx="204.5" cy="126.2" r=".51"/>
<circle cx="207" cy="108.4" r=".51"/>
<circle cx="16.6" cy="62.7" r=".51"/>
<circle cx="49.6" cy="62.7" r=".51"/>
<circle cx="128.3" cy="27.2" r=".51"/>
<circle cx="189.3" cy="34.8" r=".51"/>
<circle cx="196.9" cy="70.3" r=".51"/>
<circle cx="204.5" cy="133.8" r=".51"/>
<circle cx="11.5" cy="65.3" r=".51"/>
<circle cx="82.6" cy="62.7" r=".51"/>
<circle cx="179.1" cy="39.9" r=".51"/>
<circle cx="260.4" cy="146.5" r=".51"/>
<circle cx="247.7" cy="146.5" r=".51"/>
<circle cx="257.8" cy="149.1" r=".51"/>
<circle cx="245.1" cy="149.1" r=".51"/>
<circle cx="199.4" cy="103.3" r=".51"/>
<circle cx="199.4" cy="108.4" r=".51"/>
<circle cx="202" cy="161.7" r=".51"/>
<circle cx="207" cy="164.3" r=".51"/>
<circle cx="252.8" cy="131.3" r=".51"/>
<circle cx="265.5" cy="85.6" r=".51"/>
<circle cx="257.8" cy="128.7" r=".51"/>
<circle cx="265.5" cy="78" r=".51"/>
<circle cx="158.8" cy="133.8" r=".51"/>
<circle cx="153.7" cy="144" r=".51"/>
<circle cx="148.6" cy="149.1" r=".51"/>
<circle cx="153.7" cy="154.1" r=".51"/>
<circle cx="153.7" cy="159.2" r=".51"/>
</g>
<text font-size="4" fill="#800000" x="91.5" y="115.8" transform="rotate(-90 91.5 115.8)">USB</text>
<g font-size="4">
<text x=".1" y="214.8">12/17/2009</text>
<text x="18.8" y="214.8">6:27:27 PM C:\Users\Zack\SAE\Boards\Controller Board v6.sch (Sheet: 1/1)</text>
</g>
<g font-size="2.8" fill="#808080">
<text x="108" y="23.4">IC1</text>
<text x="100.4" y="27.2" transform="rotate(-90 100.4 27.2)">VCC</text>
<text x="129.3" y="29.1">C1</text>
<text x="133.4" y="27.2" transform="rotate(-90 133.4 27.2)">VDD</text>
<text x="129.3" y="33.9">3.3uF</text>
<text x="180.4" y="33.3">R1</text>
<text x="186.7" y="32.2" transform="rotate(-90 186.7 32.2)">VDD</text>
<text x="171.5" y="38.6">IC2</text>
<text x="180.4" y="38.1">10k</text>
<text x="113.1" y="42.4" transform="rotate(-90 113.1 42.4)">VSS</text>
<text x="188.2" y="42.4">VCC</text>
<text x="43.5" y="52.7">.1uF</text>
<text x="76.6" y="52.7">.1uF</text>
<text x="108" y="50">U$1</text>
<text x="25.4" y="59.4">SV1</text>
<text x="45.4" y="57.5">C5</text>
<text x="64.8" y="57.6" transform="rotate(-90 64.8 57.6)">VSS</text>
<text x="78.4" y="57.5">C4</text>
<text x="188.5" y="56.9">GND</text>
<text x="8.9" y="65.3" transform="rotate(-90 8.9 65.3)">VDD</text>
<text x="14" y="62.7" transform="rotate(-90 14 62.7)">VCC</text>
<text x="44.5" y="62.7" transform="rotate(-90 44.5 62.7)">VCC</text>
<text x="82.6" y="62.7" transform="rotate(-90 82.6 62.7)">VDD</text>
<text x="171.5" y="60.2">24LCS52ST</text>
<text x="186.7" y="64.4" transform="rotate(-90 186.7 64.4)">S</text>
<text x="25.4" y="69.6">SV2</text>
<text x="186.7" y="67.8" transform="rotate(-90 186.7 67.8)">VS</text>
<text x="194.3" y="70.3" transform="rotate(-90 194.3 70.3)">VDD</text>
<text x="233.7" y="68.8">R5</text>
<text x="240" y="70.3" transform="rotate(-90 240 70.3)">VCC</text>
<text x="161.3" y="75.4" transform="rotate(-90 161.3 75.4)">VDD</text>
<text x="212.1" y="78" transform="rotate(-90 212.1 78)">VCC</text>
<text x="222.3" y="78" transform="rotate(-90 222.3 78)">VSS</text>
<text x="225.3" y="73.9">L5V</text>
<text x="233.7" y="73.6">470</text>
<text x="262.9" y="77.6" transform="rotate(-90 262.9 77.6)">V</text>
<text x="77.5" y="83" transform="rotate(-90 77.5 83)">VDD</text>
<text x="215.7" y="79.9">C3</text>
<text x="223.3" y="79.9">C9</text>
<text x="262.9" y="80.5" transform="rotate(-90 262.9 80.5)">+5</text>
<text x="266.5" y="79.9">C2</text>
<text x="16.6" y="88.1" transform="rotate(-90 16.6 88.1)">VSS</text>
<text x="163.9" y="85.6" transform="rotate(-90 163.9 85.6)">VSS</text>
<text x="215.7" y="84.7">1uF</text>
<text x="223.3" y="84.7">1uF</text>
<text x="224.8" y="88.1" transform="rotate(-90 224.8 88.1)">VCC</text>
<text x="266.5" y="84.7">22uF</text>
<text x="49.6" y="90.6" transform="rotate(-90 49.6 90.6)">VSS</text>
<text x="94" y="91.7">R6</text>
<text x="212.1" y="93.2" transform="rotate(-90 212.1 93.2)">VSS</text>
<text x="262.9" y="90.6">GND</text>
<text x="72.4" y="100.8" transform="rotate(-90 72.4 100.8)">VSS</text>
<text x="75.5" y="96.7">LEXE</text>
<text x="94" y="96.5">470</text>
<text x="201.3" y="107.4" transform="rotate(-90 201.3 107.4)">C8</text>
<text x="201.3" y="102.3" transform="rotate(-90 201.3 102.3)">C7</text>
<text x="206.1" y="107.4" transform="rotate(-90 206.1 107.4)">2.2u</text>
<text x="206.1" y="102.5" transform="rotate(-90 206.1 102.5)">F</text>
<text x="206.1" y="102.3" transform="rotate(-90 206.1 102.3)">2.2uF</text>
<text x="103" y="112.7">VSS</text>
<text x="108" y="108.4">P8X32A-Q4</text>
<text x="121.4" y="108.4">4</text>
<text x="140.2" y="109.5" transform="rotate(-90 140.2 109.5)">5Mhz</text>
<text x="143.8" y="112.4" transform="rotate(-90 143.8 112.4)">QPROP</text>
<text x="198.6" y="113.1" transform="rotate(-90 198.6 113.1)">Mhz</text>
<text x="198.6" y="115.9" transform="rotate(-90 198.6 115.9)">16</text>
<text x="202.2" y="115.6" transform="rotate(-90 202.2 115.6)">QCAN</text>
<text x="204.5" y="116" transform="rotate(-90 204.5 116)">VSS</text>
<text x="245.1" y="118.6" transform="rotate(-90 245.1 118.6)">+5V</text>
<text x="249.4" y="114.6">C-GRID-02-15-19</text>
<text x="245.1" y="123.7">GND</text>
<text x="157.3" y="130.8">TP4</text>
<text x="199.2" y="128.9">1uF</text>
<text x="204.5" y="130.5" transform="rotate(-90 204.5 130.5)">S</text>
<text x="255.3" y="131.3" transform="rotate(-90 255.3 131.3)">+5</text>
<text x="255.3" y="128.4" transform="rotate(-90 255.3 128.4)">V</text>
<text x="200.3" y="133.7">C6</text>
<text x="204.5" y="133.8" transform="rotate(-90 204.5 133.8)">VS</text>
<text x="207" y="133.8" transform="rotate(-90 207 133.8)">VDD</text>
<text x="250.2" y="136.4">GND</text>
<text x="152.2" y="140.9">TP3</text>
<text x="243.1" y="140.5" transform="rotate(-90 243.1 140.5)">CAN2</text>
<text x="255.8" y="140.5" transform="rotate(-90 255.8 140.5)">CAN1</text>
<text x="238.8" y="149.8">120</text>
<text x="238.8" y="145">R2</text>
<text x="252" y="144.4" transform="rotate(-90 252 144.4)">794623-4</text>
<text x="264.7" y="144.4" transform="rotate(-90 264.7 144.4)">794623-4</text>
<text x="152.2" y="151.1">TP2</text>
<text x="230.6" y="152.1">JP1</text>
<text x="152.2" y="156.2">TP1</text>
<text x="209.6" y="159.2" transform="rotate(-90 209.6 159.2)">VDD</text>
<text x="237.5" y="161.7" transform="rotate(-90 237.5 161.7)">+5</text>
<text x="237.5" y="158.9" transform="rotate(-90 237.5 158.9)">V</text>
<text x="200.5" y="170.6" transform="rotate(-90 200.5 170.6)">R3</text>
<text x="210.3" y="173.2" transform="rotate(-90 210.3 173.2)">470</text>
<text x="237.5" y="171.9">GND</text>
<text x="205.5" y="179" transform="rotate(-90 205.5 179)">LRX R4470</text>
<text x="209.6" y="174.4" transform="rotate(-90 209.6 174.4)">VSS</text>
<text x="210.6" y="181.6" transform="rotate(-90 210.6 181.6)">LTX</text>
<text x="204.5" y="189.7" transform="rotate(-90 204.5 189.7)">VSS</text>
</g>
<g font-size="2.8" fill="#800000">
<text x="183.2" y="54.8" transform="rotate(-90 183.2 54.8)">EEPROM</text>
<text x="185.4" y="54.8" transform="rotate(-90 185.4 54.8)">Array</text>
</g>
<g font-size="2.4" fill="#808080">
<text x="106.4" y="26.8">1</text>
<text x="110.3" y="27.9">IN</text>
<text x="116.4" y="27.9">OUT</text>
<text x="123.6" y="26.8">3</text>
<text x="113.6" y="31.2">GND</text>
<text x="115.2" y="33.8" transform="rotate(-90 115.2 33.8)">2</text>
<text x="188.9" y="39.5" transform="rotate(-90 188.9 39.5)">8</text>
<text x="169.9" y="42">6</text>
<text x="169.9" y="44.6">7</text>
<text x="173.8" y="43.2">SCL</text>
<text x="173.8" y="45.7">WP</text>
<text x="169.9" y="52.2">2</text>
<text x="169.9" y="49.7">3</text>
<text x="173.8" y="53.3">A1</text>
<text x="173.8" y="50.8">A2</text>
<text x="187.6" y="50.8">SDA</text>
<text x="194.7" y="49.7">5</text>
<text x="49.9" y="59.8">P$18</text>
<text x="77.3" y="59.8">P$19</text>
<text x="103.3" y="54.7">41</text>
<text x="103.3" y="57.3">42</text>
<text x="103.3" y="59.8">43</text>
<text x="110.3" y="55.9">P0</text>
<text x="110.3" y="58.4">P1</text>
<text x="124.7" y="58.4">P30</text>
<text x="124.7" y="55.9">P31</text>
<text x="133.2" y="59.8">36</text>
<text x="133.2" y="57.3">37</text>
<text x="133.2" y="54.7">38</text>
<text x="169.9" y="54.7">1</text>
<text x="173.8" y="55.9">A0</text>
<text x="188.9" y="59.2" transform="rotate(-90 188.9 59.2)">4</text>
<text x="23.2" y="64.9">6</text>
<text x="23.2" y="62.4">8</text>
<text x="34.1" y="64.9">5</text>
<text x="34.1" y="62.4">7</text>
<text x="49.9" y="62.4">P$17</text>
<text x="51.1" y="64.9">P16</text>
<text x="59.5" y="63.5">VCC</text>
<text x="59.5" y="60.9">IOVC1 IOVL1</text>
<text x="70" y="63.5">VL</text>
<text x="77.3" y="62.4">P$20</text>
<text x="77.3" y="64.9">P$1</text>
<text x="103.3" y="62.4">44</text>
<text x="104.5" y="64.9">1</text>
<text x="110.3" y="60.9">P2</text>
<text x="110.3" y="63.5">P3</text>
<text x="124.7" y="63.5">P28</text>
<text x="124.7" y="60.9">P29</text>
<text x="133.2" y="64.9">34</text>
<text x="133.2" y="62.4">35</text>
<text x="23.2" y="70">2</text>
<text x="23.2" y="67.4">4</text>
<text x="34.1" y="70">1</text>
<text x="34.1" y="67.4">3</text>
<text x="51.1" y="70">P14</text>
<text x="51.1" y="67.4">P15</text>
<text x="59.5" y="71.1">IOVC4 IOVL4</text>
<text x="59.5" y="68.6">IOVC3 IOVL3</text>
<text x="59.5" y="66">IOVC2 IOVL2</text>
<text x="77.3" y="67.4">P$2</text>
<text x="77.3" y="70">P$3</text>
<text x="104.5" y="67.4">2</text>
<text x="104.5" y="70">3</text>
<text x="110.3" y="66">P4</text>
<text x="110.3" y="68.6">P5</text>
<text x="110.3" y="71.1">P6</text>
<text x="124.7" y="71.1">P25</text>
<text x="124.7" y="68.6">P26</text>
<text x="124.7" y="66">P27</text>
<text x="133.2" y="70">32</text>
<text x="133.2" y="67.4">33</text>
<text x="165.4" y="70">P$1</text>
<text x="173.8" y="71.1">CS</text>
<text x="182.4" y="71.1">VCC</text>
<text x="191.6" y="70">P$8</text>
<text x="23.2" y="77.6">4</text>
<text x="23.2" y="75.1">6</text>
<text x="23.2" y="72.5">8</text>
<text x="34.1" y="77.6">3</text>
<text x="34.1" y="75.1">5</text>
<text x="34.1" y="72.5">7</text>
<text x="51.1" y="75.1">P12</text>
<text x="51.1" y="72.5">P13</text>
<text x="51.2" y="77.6">P11</text>
<text x="59.5" y="76.2">IOVC6 IOVL6</text>
<text x="59.5" y="73.6">IOVC5 IOVL5</text>
<text x="77.3" y="72.5">P$4</text>
<text x="77.3" y="75.1">P$5</text>
<text x="77.3" y="77.6">P6</text>
<text x="103.3" y="77.6">10</text>
<text x="104.5" y="72.5">4</text>
<text x="104.5" y="75.1">9</text>
<text x="110.3" y="73.6">P7</text>
<text x="110.3" y="76.2">P8</text>
<text x="124.7" y="76.2">P23</text>
<text x="124.7" y="73.6">P24</text>
<text x="133.2" y="77.6">25</text>
<text x="133.2" y="75.1">26</text>
<text x="133.2" y="72.5">31</text>
<text x="165.4" y="72.5">P$2</text>
<text x="165.4" y="75.1">P$3</text>
<text x="165.4" y="77.6">P$4</text>
<text x="173.8" y="73.6">SOUT</text>
<text x="173.8" y="76.2">WP</text>
<text x="181.3" y="76.2">SCLK</text>
<text x="182.6" y="73.6">RST</text>
<text x="191.6" y="77.6">P$5</text>
<text x="191.6" y="75.1">P$6</text>
<text x="191.6" y="72.5">P$7</text>
<text x="23.2" y="80.1">2</text>
<text x="34.1" y="80.1">1</text>
<text x="51.1" y="80.1">P10</text>
<text x="52.3" y="82.7">P9</text>
<text x="59.5" y="83.8">GND</text>
<text x="59.5" y="81.3">IOVC8 IOVL8</text>
<text x="59.5" y="78.7">IOVC7 IOVL7</text>
<text x="69.7" y="83.8">EN</text>
<text x="77.3" y="80.1">P7</text>
<text x="77.3" y="82.7">P8</text>
<text x="103.3" y="82.7">12</text>
<text x="103.4" y="80.1">11</text>
<text x="110.3" y="78.7">P9</text>
<text x="110.3" y="81.3">P10</text>
<text x="110.3" y="83.8">P11</text>
<text x="124.7" y="83.8">P20</text>
<text x="124.7" y="81.3">P21</text>
<text x="124.7" y="78.7">P22</text>
<text x="133.2" y="82.7">23</text>
<text x="133.2" y="80.1">24</text>
<text x="173.8" y="78.7">VSS</text>
<text x="183.4" y="78.7">SIN</text>
<text x="226.3" y="82.7">P</text>
<text x="227.7" y="82.7">$7</text>
<text x="234.8" y="83.8">CS</text>
<text x="243.5" y="83.8">GNDIN</text>
<text x="255.1" y="82.7">P$1</text>
<text x="103.3" y="85.2">13</text>
<text x="103.3" y="87.8">14</text>
<text x="110.3" y="86.3">P12</text>
<text x="110.3" y="88.9">P13</text>
<text x="124.7" y="88.9">P18</text>
<text x="124.7" y="86.3">P19</text>
<text x="133.2" y="87.8">21</text>
<text x="133.2" y="85.2">22</text>
<text x="226.3" y="87.8">P</text>
<text x="226.3" y="85.2">P$6</text>
<text x="227.7" y="87.8">$5</text>
<text x="234.8" y="88.9">VOUT</text>
<text x="234.8" y="86.3">GNDOUT</text>
<text x="244.8" y="88.9">CTRL</text>
<text x="246.8" y="86.3">VIN</text>
<text x="255.1" y="85.2">P$2</text>
<text x="255.1" y="87.8">P$3</text>
<text x="103.3" y="90.3">15</text>
<text x="103.3" y="92.8">16</text>
<text x="110.3" y="91.4">P14</text>
<text x="110.3" y="93.9">P15</text>
<text x="124.7" y="93.9">P16</text>
<text x="124.7" y="91.4">P17</text>
<text x="133.2" y="92.8">19</text>
<text x="133.2" y="90.3">20</text>
<text x="104.5" y="97.9">6</text>
<text x="104.5" y="100.4">7</text>
<text x="110.3" y="99">BOE/</text>
<text x="110.3" y="101.6">RES/</text>
<text x="125.4" y="101.6">XO</text>
<text x="126.5" y="99">XI</text>
<text x="133.2" y="97.9">28</text>
<text x="133.2" y="100.4">29</text>
<text x="186.2" y="104.1">OSC1</text>
<text x="196.7" y="103">9</text>
<text x="93.1" y="113.1">D-</text>
<text x="93.1" y="110.6">VBUS</text>
<text x="93.1" y="108.1">GND</text>
<text x="162.9" y="113.1">7</text>
<text x="186.2" y="109.2">OSC2</text>
<text x="196.7" y="108.1">8</text>
<text x="196.7" y="113.1">3</text>
<text x="93.1" y="115.7">D+</text>
<text x="162.9" y="118.2">5</text>
<text x="168.7" y="119.3">TX1RTS/</text>
<text x="168.7" y="114.3">TX2RTS/ CLKOUT/SOF</text>
<text x="252.7" y="119.3">X2-2</text>
<text x="252.7" y="116.8">X2-1</text>
<text x="162.9" y="123.3">4</text>
<text x="168.7" y="124.4">TX0RTS/</text>
<text x="161.9" y="128.4">11</text>
<text x="168.7" y="129.5">RX1BF/</text>
<text x="187.2" y="129.5">GND</text>
<text x="196.7" y="128.4">10</text>
<text x="161.7" y="133.5">12</text>
<text x="168.7" y="134.6">RX0BF/</text>
<text x="187.5" y="134.6">VCC</text>
<text x="196.7" y="133.5">20</text>
<text x="161.7" y="143.6">14</text>
<text x="161.7" y="138.5">13</text>
<text x="168.7" y="139.7">INT/</text>
<text x="161.7" y="148.7">16</text>
<text x="168.7" y="149.8">SI</text>
<text x="168.7" y="144.7">SCK</text>
<text x="235.3" y="148.7">1</text>
<text x="235.3" y="146.2">2</text>
<text x="161.7" y="153.8">17</text>
<text x="168.7" y="154.9">SO</text>
<text x="161.7" y="158.8">18</text>
<text x="168.7" y="160">CS/</text>
<text x="184.5" y="160">RXCAN</text>
<text x="196.7" y="158.8">2</text>
<text x="211.1" y="158.8">P</text>
<text x="211.1" y="161.4">P$2</text>
<text x="212.5" y="158.8">$1</text>
<text x="219.5" y="160">V1</text>
<text x="230" y="160">V2</text>
<text x="237.3" y="161.4">P$7</text>
<text x="237.3" y="158.8">P$8</text>
<text x="161.7" y="163.9">19</text>
<text x="168.7" y="165">RESET/</text>
<text x="184.8" y="165">TXCAN</text>
<text x="196.7" y="163.9">1</text>
<text x="211.1" y="163.9">P$3</text>
<text x="211.1" y="166.5">P$4</text>
<text x="219.5" y="162.5">RX</text>
<text x="219.5" y="165">TX</text>
<text x="219.5" y="167.6">GND1 GND2</text>
<text x="226.6" y="162.5">CANH</text>
<text x="226.9" y="165">CANL</text>
<text x="237.3" y="166.5">P$5</text>
<text x="237.3" y="163.9">P$6</text>
</g>
<g font-size="2" fill="#808080">
<text x="171.4" y="99.5">MCP2515TSOP</text>
<text x="245.9" y="140.4" transform="rotate(-90 245.9 140.4)">2</text>
<text x="245.9" y="138.4" transform="rotate(-90 245.9 138.4)">1</text>
<text x="258.6" y="140.4" transform="rotate(-90 258.6 140.4)">2</text>
<text x="258.6" y="138.4" transform="rotate(-90 258.6 138.4)">1</text>
<text x="180.9" y="173.2">U$4</text>
</g>
</svg>
